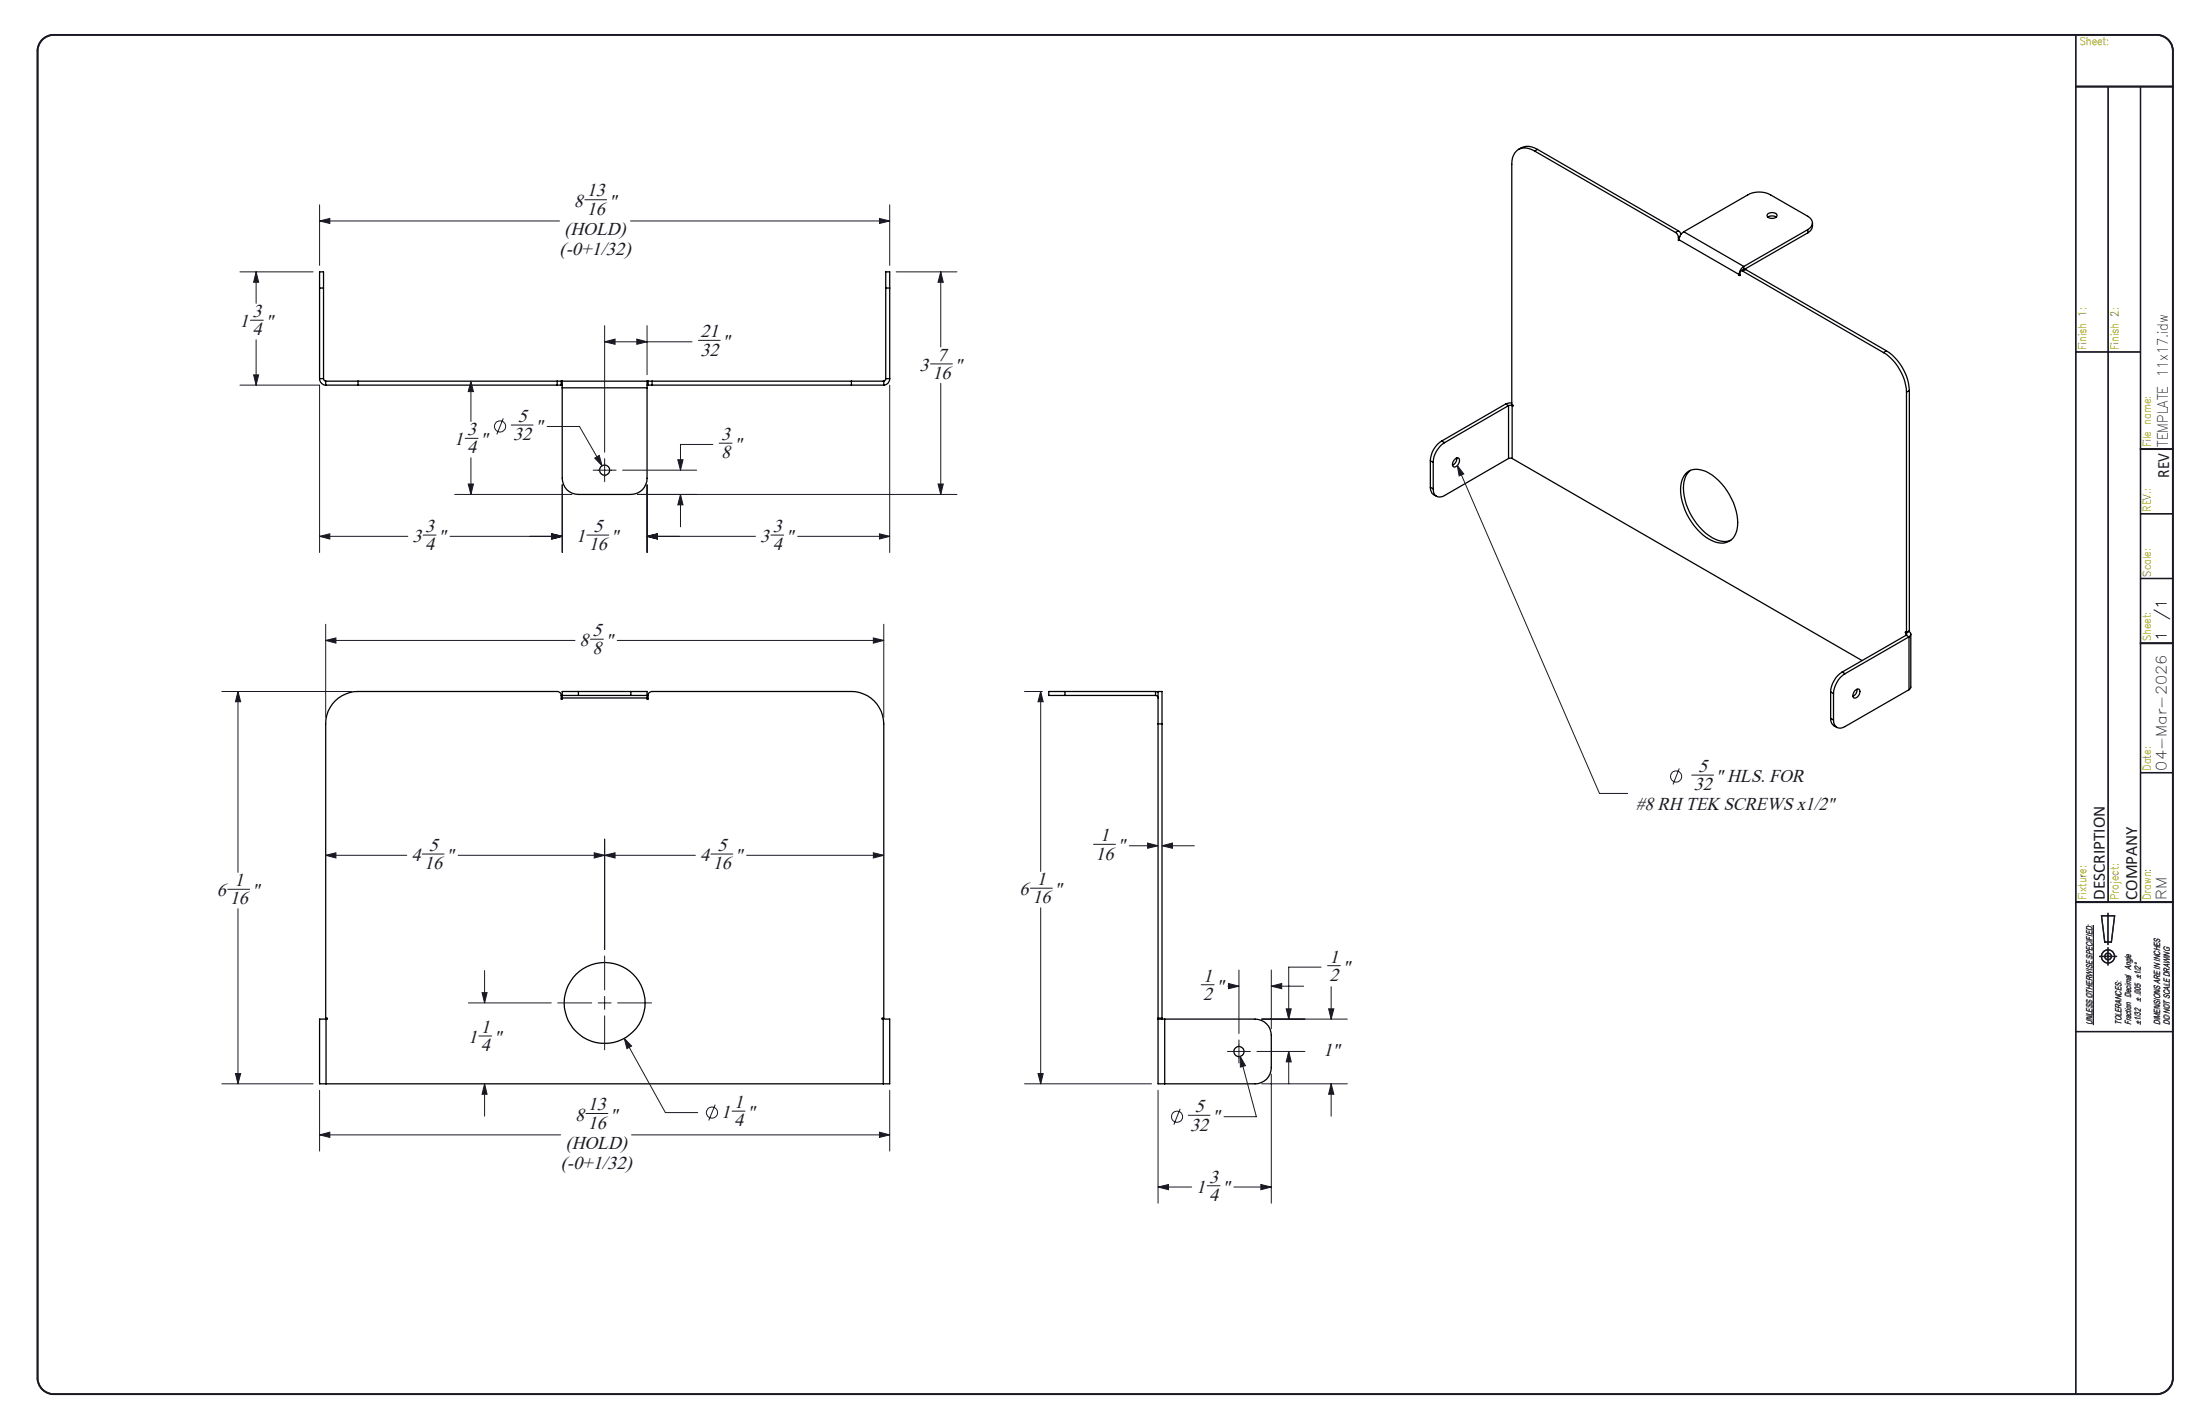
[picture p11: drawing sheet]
<svg xmlns="http://www.w3.org/2000/svg" width="432mm" height="279mm" viewBox="0 0 432 279" stroke-linecap="round" stroke-linejoin="round" font-family="sans-serif">
<g fill="none" stroke="#191924" stroke-width=".2">
<path d="M114.8 39.2h4.3M47.1 53.3h14.4M50.3 53.3l.5 2.1h-1zM50.3 53.3v6.2M62.7 43.4l2-.5v1zM62.7 40.2v11.9M62.7 43.4h47.1M123.8 43.4h50.8M172.6 42.9l2 .5-2 .5zM174.6 40.2v11.9M175.9 53.3h11.9M184.6 53.3l.5 2.1h-1z"/>
<path d="M184.6 53.3v14.8M47.1 75.6h15.6M49.1 62.8h2.6M49.8 73.6h1l-.5 2zM50.3 66.7v8.9M62.7 75.6v32.8M92.4 74.8l.5 2h-1zM92.4 74.8v7.9M118.7 67.1l2-.6v1.1zM118.7 63.9v24.8M118.7 67.1h17.1M125 66.5l2 .6-2 .5z"/>
<path d="M127 63.9v9.6M137.1 66.8h4.3M174.6 75.6v32.8M182.6 71.4h4.3M184.6 75.2v21.8M89.3 97h23M91.3 86h2.5M91.9 95h1l-.5 2zM92.4 89.8v7.2M98.8 82.1l-1.3 3.1M100.3 83.4h4.3M107.4 83.7h6.3l4.5 7.7"/>
<path d="M110.3 95.1v13.3M116.4 92.3h4.5M116.7 89.9l.9-.5 .6 2zM118.7 90v4.5M122.2 92.3h14.5M125.1 97h62.7M127 95.1v13.3M133 90.2h1.1l-.5 2.1zM133.6 97l.5 2.1h-1.1zM133.6 97v6.4M139.9 87.2h-6.3v5.1M141.1 87h2.6"/>
<path d="M184.1 95h1l-.5 2zM286 91.3l1.3 1.7-.9 .4zM286 91.3l27.9 64.4h5.6M62.7 105.2l2-.5v1.1zM62.7 105.2h17.3M83 105h2.6M88.3 105.2h22M108.3 104.7l2 .5-2 .6zM115.2 105h4.3M127 105.2l2-.5v1.1zM127 105.2h21.3M151.3 105h2.5"/>
<path d="M156.6 105.2h18M172.6 104.7l2 .5-2 .6zM43.5 135.7h25.5M46.7 135.7l.5 2h-1zM46.7 135.7v35.5M63.9 125.7l2-.5v1zM63.9 122.5v18.3M63.9 125.7h49M115.9 125.4h2.5M121.1 125.7h52.4M171.4 125.2l2.1 .5-2.1 .5zM173.5 122.5v18.3"/>
<path d="M201.1 135.7h3.5M204.3 135.7l.5 2h-1.1zM204.3 135.7v35.3M329.6 150.8l-1.2 3.1M332 152.1h4.3M44.7 174.5h4.3M46.7 178.3v34.4M63.9 167.8l2-.5v1zM63.9 167.8h15.9M82.9 167.6h4.3M89.9 167.8h46.6M116.6 167.3l2.1 .5-2.1 .5z"/>
<path d="M118.7 167.8l2-.5v1zM118.7 164.6v21.7M139.5 167.6h4.3M146.5 167.8h27M171.4 167.3l2.1 .5-2.1 .5zM202.2 174.3h4.4M204.3 178.1v34.6M214.6 165.7h4.3M221.7 165.9h5.6M225.2 165.4l2.1 .5-2.1 .5zM228.1 165.9l2-.5v1zM228.1 165.9h6.3"/>
<path d="M91.9 196.8h16.3M94.6 194.8h1l-.5 2zM95.1 190.4v6.4M109.5 196.8h6.6M117.4 196.8h2.5M118.7 187.6v6.6M118.7 195.5v2.5M118.7 199.3v6.7M121.2 196.8h6.7M235.8 193.2h2.5M241 193.5h2.2M241.1 193l2.1 .5-2.1 .5z"/>
<path d="M243.2 190.3v12.5M247.6 200h16.8M249.5 193.5l2.1-.5v1zM249.5 190.3v11.6M249.5 193.5h6.4M252.4 197.9h1l-.5 2.1zM259.3 189.8h-6.4v10.2M260.6 189.5h2.5M260.8 197.9h1l-.5 2.1zM261.3 193.6v6.4M410.9 181.5v19.6M43.5 212.7h18"/>
<path d="M46.2 210.6h1l-.5 2.1zM62.7 213.9v11.9M94 203.3h2.5M95.1 212.7l.5 2h-1zM95.1 212.7v6.3M115 218.5h4.3M122.5 203.7l1.5 1.5-1 .5zM122.5 203.7l8.1 14.6h6.3M140.4 216.7l-1.3 3.2M143.7 218h2.5M174.6 213.9v11.9M201.1 212.7h24.9"/>
<path d="M203.7 210.6h1.1l-.5 2.1zM227.3 213.9v22.2M231.6 217.6l-1.2 3.1M233.2 218.8h4.3M240.9 206.3h4.5M243.2 204v4.6M243.4 207.3l1 1.8-.9 .3zM243.4 207.3l3.2 11.8h-6.4M246.7 206.3h9.4M247.6 212.7h16.8M249.5 210.7v25.4M252.9 206.3l.5 2.1h-1z"/>
<path d="M252.9 206.3v6.4M261.3 212.7l.5 2h-1zM261.3 212.7v6.3M62.7 222.7l2-.6v1.1zM62.7 222.7h47.3M124 222.7h50.6M172.6 222.1l2 .6-2 .5zM227.3 232.9l2-.5v1zM227.3 232.9h6.6M236.9 232.7h2.6M242.2 232.9h7.3M247.5 232.4l2 .5-2 .5z"/>
<circle cx="98.1" cy="83.7" r="1.09"/>
<circle cx="329" cy="152.4" r="1.09"/>
<circle cx="139.7" cy="218.3" r="1.09"/>
<circle cx="231" cy="219.1" r="1.1"/>
</g>
<g fill="none" stroke="#191924" stroke-width=".25">
<path d="M407.4 6.8v266.7M413.8 17v160M420.1 17v160M407.4 69.1h12.7M407.4 69h12.7M420.1 113.5h6.4M420.1 100.8h6.4M420.1 151.6h6.4M407.4 177h19.1M412.5 179.7h2.5l-.6 5.2-1.3-.1zM413.7 179.2v6.1M412.1 187.7h3.3"/>
<path d="M412.1 187.6h3.3M413.7 185.9v3.5M407.4 202.4h19.1"/>
<circle cx="413.7" cy="187.7" r=".66"/>
<circle cx="413.8" cy="187.6" r="1.29"/>
<circle cx="413.8" cy="187.7" r="1.29"/>
<circle cx="413.8" cy="187.6" r=".65"/>
</g>
<path d="M8.2 7.9a3.3 3.3 0 0 1 2.3-1.1h412.8a3.2 3.2 0 0 1 3.2 3.2v260.4a3.2 3.2 0 0 1-3.2 3.1h-412.8a3.2 3.2 0 0 1-3.1-3.1v-260.4a3.2 3.2 0 0 1 .8-2.1zM407.4 17h19.1M420.1 88.1h6.4M420.1 126.2h6.4M407.4 177h19.1" fill="none" stroke="#191924" stroke-width=".35"/>
<g fill="none" stroke="#000" stroke-width=".25">
<path d="M298 29.3a3.1 3.1 0 0 1 3.8 0M301.2 29.6a2.68 2.68 0 0 0-4.1 .8l-.2 .6-.2 1.2v47.2l.2 .1M301.2 29.6l27.7 16M301.8 29.3l-.6 .3M301.8 29.3l27.6 16M62.7 56.5v-3.2h.8v3.2M62.7 56.5v17.8M62.7 56.5h.8M63.5 56.5v17.8M173.8 56.5v-3.2h.8v3.2M173.8 56.5h.8M173.8 56.5v17.8"/>
<path d="M174.6 56.5v17.8M328.9 45.6l.3 .3 .2 .7M329.4 45.3l.6 .7M329.4 46.6v.5M329.4 45.3l-.5 .3M329.6 47.1v.1l-.2-.1M329.6 47.1l11.7 6.8M329.6 47.1h-.2M329.7 46.4l-.3 .2M330.5 45.5a1.84 1.84 0 0 0-.9 1.6M330.5 45.5l11.8 6.8M341.3 53.9v.1"/>
<path d="M341.5 53.8l-.2 .1M341.5 53.9l-.2 .1M342.1 53.2a.34 .34 0 0 0-.4-.1 .34 .34 0 0 0-.2 .4v.6l-.2-.1M342.1 53.2l27.6 16M342.3 52.3a2.07 2.07 0 0 0-1 1.6M342.3 52.3v.5M342.6 52.9l-.3-.1-.7 .4M342.6 52.9l-.5 .3M342.6 52.9l27.6 15.9M347 42.6l.6-.2h.6l.4 .2M347 41.9l.6-.2 .6 .1a.53 .53 0 0 1 .6 .6 1.16 1.16 0 0 1-2-.1zM354.8 45a1.39 1.39 0 0 0 .9-1.3 1.39 1.39 0 0 0-.9-1.3l-7.3-4.2a4.7 4.7 0 0 0-4.5 0l-12.5 7.3"/>
<path d="M354.8 45l-12.5 7.3M354.8 45v.7M354.8 45.7l-12.4 7.1M355.7 43.7a1.76 1.76 0 0 1-.9 2M62.7 74.3a1.27 1.27 0 0 0 1.2 1.3M62.7 74.3h.8M63.5 74.3a.48 .48 0 0 0 .5 .5M63.9 75.6h6.4M70.3 74.8h-6.4v.8M70.3 75.6h39.1M70.3 74.8h39.1M70.3 74.8v.8"/>
<path d="M109.4 75.6h.7M109.4 74.8h.7M109.4 74.8v.8M110.1 74.8v.8M110.1 75.6h.2M110.1 74.8h17.1M110.3 76.1v17.7a3.1 3.1 0 0 0 3.2 3.2h10.3a3.1 3.1 0 0 0 3.2-3.2v-17.7M110.3 74.8v1.3M110.3 76.1h16.7M127 74.8v1.3M127 75.6h.2M127.2 75.6h.8"/>
<path d="M127.2 74.8h.8M127.2 74.8v.8M128 75.6h39.1M128 74.8v.8M128 74.8h39.1M167.1 75.6h6.4M167.1 74.8h6.4v.8M167.1 74.8v.8M173.8 74.3a.48 .48 0 0 1-.4 .5M173.8 74.3h.8M174.6 74.3a1.21 1.21 0 0 1-1.1 1.3M295.5 79.3l.6 .3"/>
<path d="M295.5 79.3l-12.5 7.2M296.1 79.6h.7M296.1 79.6l-12.6 7.3M296.1 79.6v10.4M296.7 79.1h-.5l-.7 .2M296.8 79.6v10.4M296.9 79.5v.2l-.1-.1M296.9 79.5l-.1 .1M369.7 69.2a10 10 0 0 1 4.5 7.7M370.2 68.8a10 10 0 0 1 4.6 7.8M370.2 68.8l-.5 .4M374.2 76.9v47.2"/>
<path d="M374.8 76.6l-.6 .3M374.8 76.6v47.2l-.6 .3M280.7 95.6a1.74 1.74 0 0 0 1.2 1.8M280.7 90.4l.6 .3M280.7 95.6l.6 .3M280.7 90.4v5.2M281.3 90.7v5.2M283 86.5a4.8 4.8 0 0 0-2.3 3.9M283 86.5l.5 .4M283.5 86.9a4.8 4.8 0 0 0-2.2 3.8M285.6 90.1l.2-.2h.4a1.19 1.19 0 0 1-.8 1.8 .94 .94 0 0 1 .2-1.6zM285.9 89.9l-.1 .7-.7 .7"/>
<path d="M296.1 90l-12.6 7.2a1.36 1.36 0 0 1-1.6 .2 1.36 1.36 0 0 1-.6-1.5M296.1 90h.7M296.8 90l68.7 39.6M331 92.7a3.7 3.7 0 0 1 4.5 .2 12.2 12.2 0 0 1 5.5 10.4 3.2 3.2 0 0 1-4.9 2.8 11.9 11.9 0 0 1-6.2-10.7 4.2 4.2 0 0 1 1.1-2.7zM331.8 92.3a4.8 4.8 0 0 0-1.2 5 11.7 11.7 0 0 0 6.7 8.7 3.3 3.3 0 0 0 2.4 0M110.3 136.5h3.2M110.3 136.5v.4M110.3 136.9v.3h-.2v-.7a.73 .73 0 0 0-.7-.8h-39.1a6.3 6.3 0 0 0-6.4 6.3v57.8h.3v.2h-.2M110.3 136.9h16.7M113.5 135.7h-3.2v.8M113.5 135.7v.8M113.5 135.7h10.3"/>
<path d="M113.5 136.5h10.3M123.8 135.7h3.2v.8M123.8 136.5h3.2M123.8 135.7v.8M127 136.5v.4M127 136.9v.3h.2v-.7a.73 .73 0 0 1 .8-.8h39.1a6.4 6.4 0 0 1 6.4 6.3v57.8h-.4v.2h.3M209 135.7h-3.2v.8h3.2M209 135.7h17.8M209 136.5h17.8M209 135.7v.8M226.8 135.7l.5 .1M226.8 136.5a.48 .48 0 0 1 .5 .4"/>
<path d="M226.8 135.7v.8M359.3 135.7l.6 .4M359.3 135.7v5.2M359.9 136.1v5.2M361.6 131.9a5.1 5.1 0 0 0-2.3 3.8M361.6 131.9l.5 .3M362.1 132.2a5.1 5.1 0 0 0-2.2 3.9M364.1 135.5l.2-.2a.41 .41 0 0 1 .7 .1 1.21 1.21 0 0 1-1.1 1.5 1.05 1.05 0 0 1 .2-1.4zM364.5 135.2l-.2 .9-.6 .5M374 124.1l.1 .1M374.1 124.2l.2 .2-.2 .2M374.1 124.2v.4"/>
<path d="M374.1 124.6l.6 .4M374.1 124.6l-12.5 7.3M374.1 124.1h-.1M374.2 124.1l-.2-.1v.1M374.6 123.9h.1M374.7 135.3l-12.6 7.3a1.37 1.37 0 0 1-1.6 .1 1.37 1.37 0 0 1-.6-1.4M374.7 123.9a.57 .57 0 0 1 .3 .5 .57 .57 0 0 1-.3 .6M374.7 125l-12.6 7.2M374.7 125v10.3M374.7 123.9l-.6 .3M375 124.4v10.5l-.3 .4M227.3 142v70.7h1.3"/>
<path d="M227.3 142v-6.3h.8v6.3M227.3 142h.8M228.1 142v58M359.3 140.9a1.72 1.72 0 0 0 1.2 1.8M359.3 140.9l.6 .4M64 200h-1.3v12.7h1.3M64 200v12.7M173.4 200h1.2v12.7h-1.2M173.4 200v12.7M227.3 200h1.3M227.3 199.8h.8M228.6 200h17.7a3.2 3.2 0 0 1 3.2 3.1v6.4a3.1 3.1 0 0 1-3.2 3.2h-17.7"/>
<path d="M228.6 200v12.7M64 212.7h109.4"/>
<circle cx="118.7" cy="92.2" r=".99"/>
<circle cx="118.7" cy="196.8" r="7.9"/>
<circle cx="243.2" cy="206.3" r=".98"/>
</g>
<path d="M286 91.3l.4 2.1 .9-.4zM171.4 125.2l2.1 .5-2.1 .5zM63.9 125.7l2-.5v1zM46.7 135.7l.5 2h-1zM46.2 210.6h1l-.5 2.1zM116.6 167.3l2.1 .5-2.1 .5zM63.9 167.8l2-.5v1zM118.7 167.8l2-.5v1zM171.4 167.3l2.1 .5-2.1 .5zM122.5 203.7l.5 2 1-.5zM94.6 194.8h1l-.5 2zM95.1 212.7l.5 2h-1zM172.6 222.1l2 .6-2 .5zM62.7 222.7l2-.6v1.1zM172.6 42.9l2 .5-2 .5zM62.7 43.4l2-.5v1zM49.8 73.6h1l-.5 2zM50.3 53.3l.5 2.1h-1zM184.1 95h1l-.5 2zM184.6 53.3l.5 2.1h-1zM91.9 95h1l-.5 2zM92.4 74.8l.5 2h-1zM116.7 89.9l1.5 1.5-.6-2zM127 105.2l2-.5v1.1zM108.3 104.7l2 .5-2 .6zM133 90.2h1.1l-.5 2.1zM133.6 97l.5 2.1h-1.1zM118.7 67.1l2-.6v1.1zM125 66.5l2 .6-2 .5zM127 105.2l2-.5v1.1zM172.6 104.7l2 .5-2 .6zM108.3 104.7l2 .5-2 .6zM62.7 105.2l2-.5v1.1zM247.5 232.4l2 .5-2 .5zM227.3 232.9l2-.5v1zM252.9 206.3l.5 2.1h-1zM252.4 197.9h1l-.5 2.1zM241.1 193l2.1 .5-2.1 .5zM249.5 193.5l2.1-.5v1zM260.8 197.9h1l-.5 2.1zM261.3 212.7l.5 2h-1zM228.1 165.9l2-.5v1zM225.2 165.4l2.1 .5-2.1 .5zM204.3 135.7l.5 2h-1.1zM203.7 210.6h1.1l-.5 2.1zM243.4 207.3l.1 2.1 .9-.3z" fill="#191924"/>
<g font-size="3.7" fill="#191924">
<text x="112.6" y="40.5">8</text>
<text x="115.2" y="38.6">13</text>
<text x="119.5" y="40.5">&quot;</text>
<text x="110.8" y="46.1">(HOLD)</text>
<text x="115.2" y="42.2">16</text>
<text x="109.8" y="50">(-0+1/32)</text>
<text x="47" y="64.2">1</text>
<text x="49.6" y="62.2">3</text>
<text x="49.6" y="65.8">4</text>
<text x="52.1" y="64.2">&quot;</text>
<text x="137.5" y="69.8">32</text>
<text x="137.5" y="66.2">21</text>
<text x="141.8" y="68.1">&quot;</text>
<text x="183.9" y="70.8">7</text>
<text x="180.5" y="72.8">3</text>
<text x="183" y="74.4">16</text>
<text x="187.3" y="72.8">&quot;</text>
<text x="101.6" y="82.8">5</text>
<text x="89.2" y="87.4">1</text>
<text x="91.7" y="85.4">3</text>
<text x="91.7" y="89">4</text>
<text x="94.2" y="87.4">&quot;</text>
<text x="100.7" y="86.4">32</text>
<text x="105" y="84.8">&quot;</text>
<text x="141.6" y="86.3">3</text>
<text x="141.6" y="89.9">8</text>
<text x="144.1" y="88.3">&quot;</text>
<text x="80.9" y="106.3">3</text>
<text x="83.5" y="104.3">3</text>
<text x="83.5" y="108">4</text>
<text x="86" y="106.3">&quot;</text>
<text x="113.1" y="106.3">1</text>
<text x="115.6" y="108">16</text>
<text x="116.5" y="104.3">5</text>
<text x="119.9" y="106.3">&quot;</text>
<text x="149.2" y="106.3">3</text>
<text x="151.7" y="108">4</text>
<text x="151.7" y="104.3">3</text>
<text x="154.2" y="106.3">&quot;</text>
<text x="116.3" y="124.8">5</text>
<text x="113.8" y="126.8">8</text>
<text x="116.3" y="128.4">8</text>
<text x="118.8" y="126.8">&quot;</text>
<text x="332.4" y="155.1">32</text>
<text x="333.3" y="151.5">5</text>
<text x="336.7" y="153.5">&quot; HLS. FOR</text>
<text x="321.1" y="159">#8 RH TEK SCREWS x1/2&quot;</text>
<text x="84.2" y="166.9">5</text>
<text x="140.8" y="166.9">5</text>
<text x="215.9" y="165">1</text>
<text x="219.3" y="167">&quot;</text>
<text x="46" y="173.8">1</text>
<text x="80.7" y="168.9">4</text>
<text x="83.3" y="170.5">16</text>
<text x="87.6" y="168.9">&quot;</text>
<text x="137.4" y="168.9">4</text>
<text x="139.9" y="170.5">16</text>
<text x="144.2" y="168.9">&quot;</text>
<text x="203.5" y="173.7">1</text>
<text x="215" y="168.7">16</text>
<text x="42.6" y="175.8">6</text>
<text x="45.1" y="177.4">16</text>
<text x="49.4" y="175.8">&quot;</text>
<text x="200.1" y="175.6">6</text>
<text x="202.6" y="177.3">16</text>
<text x="206.9" y="175.6">&quot;</text>
<text x="261" y="188.9">1</text>
<text x="263.5" y="190.9">&quot;</text>
<text x="236.2" y="192.6">1</text>
<text x="236.2" y="196.2">2</text>
<text x="238.7" y="194.6">&quot;</text>
<text x="261" y="192.5">2</text>
<text x="94.4" y="202.6">1</text>
<text x="91.9" y="204.6">1</text>
<text x="94.4" y="206.3">4</text>
<text x="96.9" y="204.6">&quot;</text>
<text x="259.7" y="207.1">1&quot;</text>
<text x="112.9" y="219.9">8</text>
<text x="115.4" y="221.5">16</text>
<text x="115.4" y="217.9">13</text>
<text x="119.7" y="219.9">&quot;</text>
<text x="141.6" y="219.4">1</text>
<text x="144.1" y="217.4">1</text>
<text x="144.1" y="221">4</text>
<text x="146.6" y="219.4">&quot;</text>
<text x="233.6" y="221.8">32</text>
<text x="234.5" y="218.2">5</text>
<text x="237.9" y="220.2">&quot;</text>
<text x="111.1" y="225.4">(HOLD)</text>
<text x="110.1" y="229.3">(-0+1/32)</text>
<text x="237.3" y="232">3</text>
<text x="234.8" y="234">1</text>
<text x="237.3" y="235.6">4</text>
<text x="239.8" y="234">&quot;</text>
</g>
<g font-size="3.4" fill="#191924">
<text x="425.7" y="93.7" transform="rotate(-90 425.7 93.7)">REV</text>
<text x="413.1" y="176.6" transform="rotate(-90 413.1 176.6)">DESCRIPTION</text>
<text x="419.4" y="176.6" transform="rotate(-90 419.4 176.6)">COMPANY</text>
</g>
<g font-size="2.8" fill="#191924">
<text x="425.5" y="87.7" transform="rotate(-90 425.5 87.7)">TEMPLATE 11x17.idw</text>
<text x="425.2" y="125.8" transform="rotate(-90 425.2 125.8)">1</text>
<text x="425.2" y="121.7" transform="rotate(-90 425.2 121.7)">/1</text>
<text x="425.2" y="151.2" transform="rotate(-90 425.2 151.2)">04-Mar-2026</text>
<text x="425.2" y="176.6" transform="rotate(-90 425.2 176.6)">RM</text>
</g>
<g font-size="2.1" fill="#191924">
<text x="408.2" y="8.9">Sheet:</text>
<text x="409.5" y="68.7" transform="rotate(-90 409.5 68.7)">Finish 1:</text>
<text x="415.8" y="68.7" transform="rotate(-90 415.8 68.7)">Finish 2:</text>
<text x="422.2" y="87.7" transform="rotate(-90 422.2 87.7)">File name:</text>
<text x="422.2" y="100.4" transform="rotate(-90 422.2 100.4)">REV.:</text>
<text x="422.2" y="113.1" transform="rotate(-90 422.2 113.1)">Scale:</text>
<text x="422.2" y="125.8" transform="rotate(-90 422.2 125.8)">Sheet:</text>
<text x="422.2" y="151.2" transform="rotate(-90 422.2 151.2)">Date:</text>
<text x="409.5" y="176.6" transform="rotate(-90 409.5 176.6)">Fixture:</text>
<text x="415.8" y="176.6" transform="rotate(-90 415.8 176.6)">Project:</text>
<text x="422.2" y="176.6" transform="rotate(-90 422.2 176.6)">Drawn:</text>
</g>
<g font-size="1.7" fill="#191924">
<text x="420.2" y="196.6" transform="rotate(-90 420.2 196.6)">± .005 ±1/2°</text>
<text x="410.7" y="201.1" transform="rotate(-90 410.7 201.1)">UNLESS OTHERWISE SPECIFIED:</text>
<text x="416.4" y="201.1" transform="rotate(-90 416.4 201.1)">TOLERANCES:</text>
<text x="418.3" y="201.1" transform="rotate(-90 418.3 201.1)">Fraction Decimal Angle</text>
<text x="420.2" y="201.1" transform="rotate(-90 420.2 201.1)">±1/32</text>
<text x="424" y="201.1" transform="rotate(-90 424 201.1)">DIMENSIONS ARE IN INCHES</text>
<text x="425.9" y="201.1" transform="rotate(-90 425.9 201.1)">DO NOT SCALE DRAWING</text>
</g>
</svg>
